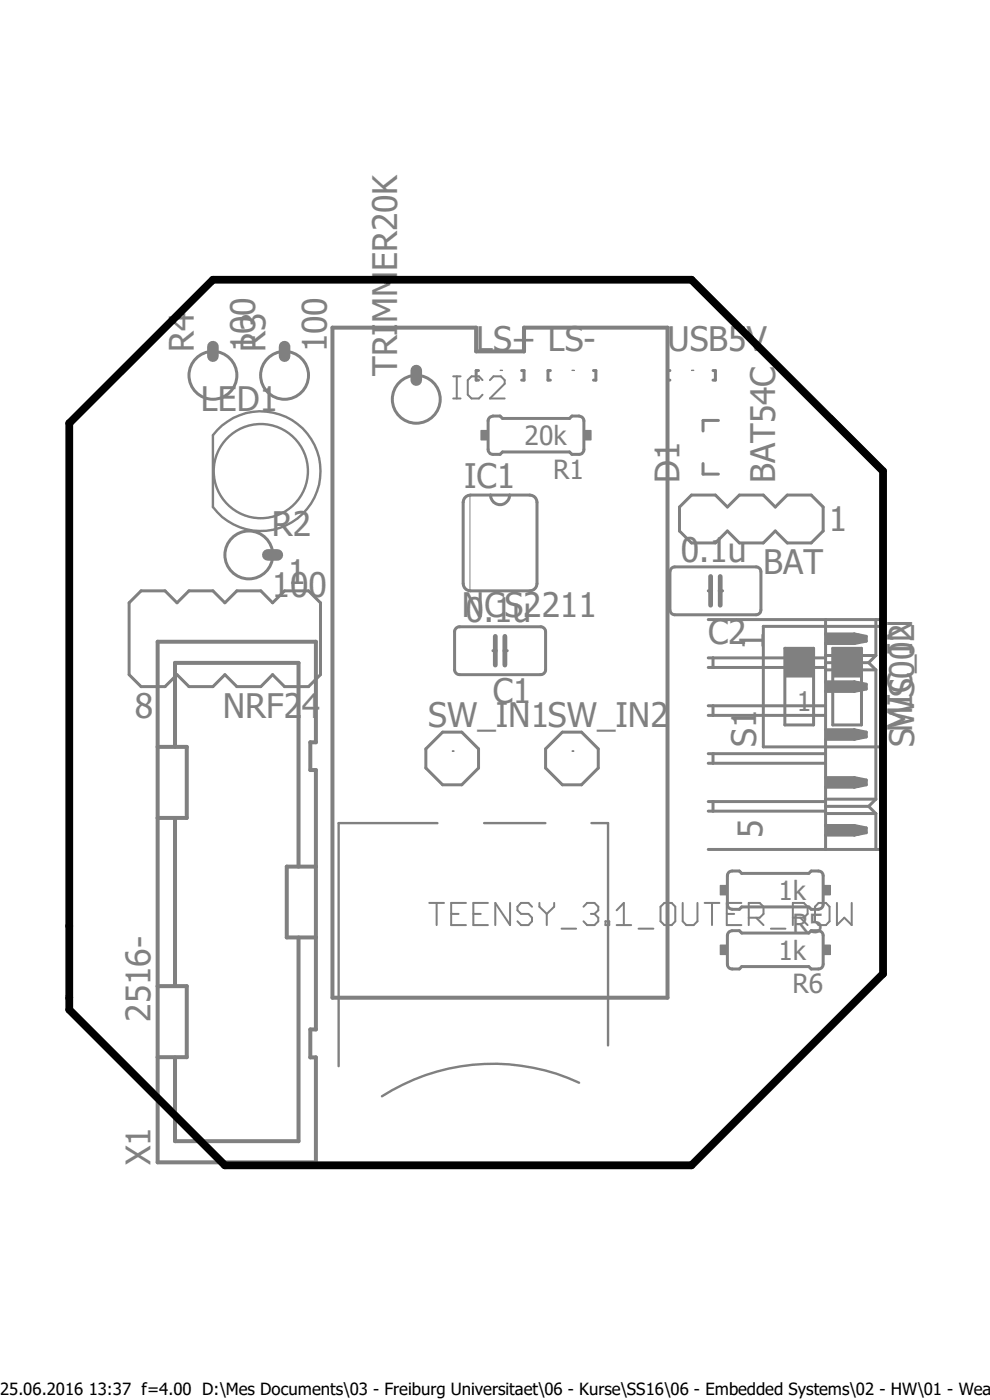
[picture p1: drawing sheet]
<svg xmlns="http://www.w3.org/2000/svg" width="210mm" height="297mm" viewBox="0 0 210 297" stroke-linecap="round" stroke-linejoin="round" font-family="sans-serif">
<path d="M13.8 34.6l182.2 222.8M196 34.6l-182.2 222.8" fill="none" stroke="#fff" stroke-width=".21"/>
<g fill="none" stroke="#808080" stroke-width=".51">
<path d="M46.1 91.2a12.7 12.7 0 0 1 18.4 0 12.7 12.7 0 0 1-1 18.4 12.7 12.7 0 0 1-18.3-2v-15.3zM92.8 174.6h-21v51.6M102.7 174.6h13M125.5 174.6h3.5v47.2M122.9 229.7a43.6 43.6 0 0 0-41.9 2.9"/>
<circle cx="55.3" cy="100" r="10"/>
</g>
<g fill="none" stroke="#808080" stroke-width=".64">
<path d="M101.5 78.6h-.5v2h.5M110.7 78.6h.5v2h-.5M116.8 78.6h-.6v2h.6M125.9 78.6h.5v2h-.5M149.1 98.3v2.3h3.3M152.4 89.2h-3.3v2.2M98.6 105.7l.3-.4 .9-.3h12.6a1.55 1.55 0 0 1 1.5 1.6v17.2a1.55 1.55 0 0 1-1.5 1.5h-12.6a1.55 1.55 0 0 1-1.5-1.5v-17.2zM104.1 105a2.03 2.03 0 0 0 2 2.1 2.03 2.03 0 0 0 2-2.1M144.1 107.6l2.6-2.6h5.1l2.5 2.6 2.5-2.6h5.1l2.6 2.6 2.5-2.6h5.1l2.5 2.6v5l-2.5 2.6h-5.1l-2.5-2.6-2.6 2.6h-5.1l-2.5-2.6-2.5 2.6h-5.1l-2.6-2.6zM96.9 133.2l.6-.2h17.2a1.06 1.06 0 0 1 1 1v8.1a1.06 1.06 0 0 1-1 1h-17.2a1.06 1.06 0 0 1-1.1-1v-8.1zM104.6 138h.5M107.1 138h.5"/>
<path d="M142.5 120.5l.6-.2h17.3a1.06 1.06 0 0 1 1 1v8.1a.97 .97 0 0 1-1 1h-17.3a1.06 1.06 0 0 1-1-1v-8.1zM150.2 125.3h.5M150.2 131.4h36.6v48.8h-36.6M150.2 139.6h24.9M151.3 139.6v2M152.8 125.3h.5M175.1 139.1h10.7M175.1 131.4v48.8M175.1 134.5h6.1M175.1 136.5h6.1M181.2 134.5l2.6 .5v1l-2.6 .5M181.2 134.5v2"/>
<path d="M185.8 131.4v7.7M185.8 139.1l-1.5 1.5M150.2 141.6h24.9M150.2 149.7h24.9M150.2 151.8h24.9M150.2 159.9h24.9M151.3 149.7v2.1M151.3 159.9v2M175.1 140.6h9.2M175.1 142.1h10.7M175.1 154.8h6.1M175.1 156.8h6.1"/>
<path d="M175.1 144.7h6.1M175.1 146.7h6.1M181.2 144.7l2.6 .5v1l-2.6 .5M181.2 154.8l2.6 .5v1l-2.6 .5M181.2 144.7v2M181.2 154.8v2M184.3 140.6l1.5 1.5M185.8 142.1v27.4M150.2 161.9h24.9M150.2 170.1h24.9M150.2 172.1h24.9M151.3 170.1v2"/>
<path d="M175.1 172.6h10.7M175.1 169.5h10.7M175.1 171.1h9.2M175.1 175.1h6.1M175.1 177.2h6.1M175.1 165h6.1M175.1 167h6.1M181.2 165l2.6 .5v1l-2.6 .5M181.2 175.1l2.6 .5v1.1l-2.6 .5M181.2 165v2M181.2 175.1v2.1M184.3 171.1l1.5 1.5"/>
<path d="M185.8 172.6v7.6M185.8 169.5l-1.5 1.6"/>
</g>
<path d="M105.1 135v6.1M107.1 135v6.1M150.7 122.3v6.1M152.8 122.3v6.1" fill="none" stroke="#808080" stroke-width="1"/>
<path d="M99.7 105v20.3" fill="none" stroke="#808080" stroke-width=".21"/>
<path d="M70.5 69.5h30.5v5h10.2v-5h30.4v142.2h-71.1z" fill="none" stroke="#808080" stroke-width=".85"/>
<path d="M175.1 175.1h6.1v2.1h-6.1z" fill-rule="evenodd" fill="#808080"/>
<path d="M175.1 175.1h6.1v2.1h-6.1z" fill="none" stroke="#808080" stroke-width=".21"/>
<path d="M181.2 175.6h2.6v1.1h-2.6z" fill-rule="evenodd" fill="#808080"/>
<path d="M181.2 175.6h2.6v1.1h-2.6z" fill="none" stroke="#808080" stroke-width=".21"/>
<path d="M181.2 176.7h1v.5h-1z" fill-rule="evenodd" fill="#808080"/>
<path d="M181.2 176.7h1v.5h-1z" fill="none" stroke="#808080" stroke-width=".21"/>
<path d="M181.2 175.1h1v.5h-1z" fill-rule="evenodd" fill="#808080"/>
<path d="M181.2 175.1h1v.5h-1z" fill="none" stroke="#808080" stroke-width=".21"/>
<path d="M175.1 165h6.1v2h-6.1z" fill-rule="evenodd" fill="#808080"/>
<path d="M175.1 165h6.1v2h-6.1z" fill="none" stroke="#808080" stroke-width=".21"/>
<path d="M181.2 165.5h2.6v1h-2.6z" fill-rule="evenodd" fill="#808080"/>
<path d="M181.2 165.5h2.6v1h-2.6z" fill="none" stroke="#808080" stroke-width=".21"/>
<path d="M181.2 166.5h1v.5h-1z" fill-rule="evenodd" fill="#808080"/>
<path d="M181.2 166.5h1v.5h-1z" fill="none" stroke="#808080" stroke-width=".21"/>
<path d="M181.2 165h1v.5h-1z" fill-rule="evenodd" fill="#808080"/>
<path d="M181.2 165h1v.5h-1z" fill="none" stroke="#808080" stroke-width=".21"/>
<path d="M175.1 154.8h6.1v2h-6.1z" fill-rule="evenodd" fill="#808080"/>
<path d="M175.1 154.8h6.1v2h-6.1z" fill="none" stroke="#808080" stroke-width=".21"/>
<path d="M181.2 155.3h2.6v1h-2.6z" fill-rule="evenodd" fill="#808080"/>
<path d="M181.2 155.3h2.6v1h-2.6z" fill="none" stroke="#808080" stroke-width=".21"/>
<path d="M181.2 156.3h1v.5h-1z" fill-rule="evenodd" fill="#808080"/>
<path d="M181.2 156.3h1v.5h-1z" fill="none" stroke="#808080" stroke-width=".21"/>
<path d="M181.2 154.8h1v.5h-1z" fill-rule="evenodd" fill="#808080"/>
<path d="M181.2 154.8h1v.5h-1z" fill="none" stroke="#808080" stroke-width=".21"/>
<path d="M175.1 144.7h6.1v2h-6.1z" fill-rule="evenodd" fill="#808080"/>
<path d="M175.1 144.7h6.1v2h-6.1z" fill="none" stroke="#808080" stroke-width=".21"/>
<path d="M181.2 145.2h2.6v1h-2.6z" fill-rule="evenodd" fill="#808080"/>
<path d="M181.2 145.2h2.6v1h-2.6z" fill="none" stroke="#808080" stroke-width=".21"/>
<path d="M181.2 146.2h1v.5h-1z" fill-rule="evenodd" fill="#808080"/>
<path d="M181.2 146.2h1v.5h-1z" fill="none" stroke="#808080" stroke-width=".21"/>
<path d="M181.2 144.7h1v.5h-1z" fill-rule="evenodd" fill="#808080"/>
<path d="M181.2 144.7h1v.5h-1z" fill="none" stroke="#808080" stroke-width=".21"/>
<path d="M175.1 134.5h6.1v2h-6.1z" fill-rule="evenodd" fill="#808080"/>
<path d="M175.1 134.5h6.1v2h-6.1z" fill="none" stroke="#808080" stroke-width=".21"/>
<path d="M181.2 135h2.6v1h-2.6z" fill-rule="evenodd" fill="#808080"/>
<path d="M181.2 135h2.6v1h-2.6z" fill="none" stroke="#808080" stroke-width=".21"/>
<path d="M181.2 136h1v.5h-1z" fill-rule="evenodd" fill="#808080"/>
<path d="M181.2 136h1v.5h-1z" fill="none" stroke="#808080" stroke-width=".21"/>
<path d="M181.2 134.5h1v.5h-1z" fill-rule="evenodd" fill="#808080"/>
<path d="M181.2 134.5h1v.5h-1z" fill="none" stroke="#808080" stroke-width=".21"/>
<path d="M104 88.5l.6-.2h1.5l.5 .5h14.2l.5-.5h1.6a1.06 1.06 0 0 1 1 1v6.1a1.06 1.06 0 0 1-1 1h-1.6l-.5-.5h-14.2l-.5 .5h-1.5a.97 .97 0 0 1-1.1-1v-6.1zM27.4 127.9l2.5-2.6h5.1l2.5 2.6 2.6-2.6h5.1l2.5 2.6 2.5-2.6h5.1l2.5 2.6 2.6-2.6h5l2.6 2.6v15.2l-2.6 2.6h-5l-2.6-2.6-2.5 2.6h-5.1l-2.5-2.6-2.5 2.6h-5.1l-2.6-2.6-2.5 2.6h-5.1l-2.5-2.6z" fill="none" stroke="#808080" stroke-width=".64"/>
<path d="M102 91.3h1.5v2h-1.5z" fill-rule="evenodd" fill="#808080"/>
<path d="M102 91.3h1.5v2h-1.5z" fill="none" stroke="#808080" stroke-width=".21"/>
<path d="M123.9 91.3h1.5v2h-1.5z" fill-rule="evenodd" fill="#808080"/>
<path d="M123.9 91.3h1.5v2h-1.5z" fill="none" stroke="#808080" stroke-width=".21"/>
<path d="M45.2 73.5v2.1M60.4 73.5v2.1M88.3 78.6v2M56.8 117.7h2" fill="none" stroke="#808080" stroke-width="2.5"/>
<g fill="none" stroke="#808080" stroke-width=".64">
<path d="M142.1 78.6h-.5v2h.5M151.3 78.6h.5v2h-.5M161.9 132.9h25.4v25.6h-25.4zM166.5 137.5h6.1v16.3h-6.1zM176.7 137.5h6.1v16.3h-6.1zM90.3 158.9l3.6-3.6h4.1l3.5 3.6v4l-3.5 3.6h-4.1l-3.6-3.6zM115.7 158.9l3.6-3.6h4.1l3.5 3.6v4l-3.5 3.6h-4.1l-3.6-3.6z"/>
<circle cx="45.2" cy="79.6" r="5.1"/>
<circle cx="60.4" cy="79.6" r="5.1"/>
<circle cx="88.3" cy="84.7" r="5.1"/>
<circle cx="52.8" cy="117.7" r="5.1"/>
</g>
<path d="M33.4 136.1h33.6v21.4h-1.2v5.9h1.2v55h-1.2v5.9h1.2v22.3h-33.6zM33.4 158.5h6.2v15h-6.2M37.1 158.4v-17.8h26.2v43.3M37.1 173.5v35.7M63.3 198.9v43.2h-26.2v-17.8M67 183.9h-6.2v15h6.2M33.4 209.2h6.2v15.1h-6.2" fill="none" stroke="#808080" stroke-width=".85"/>
<path d="M166.5 137.5h6.1v6.1h-6.1z" fill-rule="evenodd" fill="#808080"/>
<path d="M166.5 137.5h6.1v6.1h-6.1z" fill="none" stroke="#808080" stroke-width=".21"/>
<path d="M176.7 137.5h6.1v6.1h-6.1z" fill-rule="evenodd" fill="#808080"/>
<path d="M176.7 137.5h6.1v6.1h-6.1z" fill="none" stroke="#808080" stroke-width=".21"/>
<path d="M154.7 185l.6-.2h1.5l.6 .5h14.2l.5-.5h1.5a.97 .97 0 0 1 1 1v6.1a1.06 1.06 0 0 1-1 1h-1.5l-.5-.5h-14.2l-.6 .5h-1.5a1.06 1.06 0 0 1-1-1v-6.1v-.3z" fill="none" stroke="#808080" stroke-width=".64"/>
<path d="M152.8 187.8h1.5v2.1h-1.5z" fill-rule="evenodd" fill="#808080"/>
<path d="M152.8 187.8h1.5v2.1h-1.5z" fill="none" stroke="#808080" stroke-width=".21"/>
<path d="M174.6 187.8h1.5v2.1h-1.5z" fill-rule="evenodd" fill="#808080"/>
<path d="M174.6 187.8h1.5v2.1h-1.5z" fill="none" stroke="#808080" stroke-width=".21"/>
<path d="M154.7 197.7l.6-.3h1.5l.6 .6h14.2l.5-.6h1.5a1.06 1.06 0 0 1 1 1.1v6.1a1 1 0 0 1-1 1h-1.5l-.5-.5h-14.2l-.6 .5h-1.5a.97 .97 0 0 1-1-1v-6.1z" fill="none" stroke="#808080" stroke-width=".64"/>
<path d="M152.8 200.5h1.5v2h-1.5z" fill-rule="evenodd" fill="#808080"/>
<path d="M152.8 200.5h1.5v2h-1.5z" fill="none" stroke="#808080" stroke-width=".21"/>
<path d="M174.6 200.5h1.5v2h-1.5z" fill-rule="evenodd" fill="#808080"/>
<path d="M174.6 200.5h1.5v2h-1.5z" fill="none" stroke="#808080" stroke-width=".21"/>
<g fill="none" stroke="#808080" stroke-width=".42">
<path d="M96.1 79.8h1.6M96.9 79.8v4.7M96.1 84.5h1.6M102.4 80.6l-.8-.8h-1.6l-.8 .8v3.1l.8 .8h1.6l.8-.8M103.9 80.6l.8-.8h1.6l.8 .8v.8l-3.2 3.1h3.2M91.1 191.6h3.1M92.6 191.6v4.7M95.7 193.9h1.6M98.8 191.6h-3.1v4.7h3.1M100.4 193.9h1.6M103.5 191.6h-3.1v4.7h3.1M108.2 191.6v4.7l-3.1-4.7v4.7"/>
<path d="M112.9 192.4l-.8-.8h-1.6l-.7 .8v.7l.7 .8h1.6l.8 .8v.8l-.8 .8h-1.6l-.7-.8M114.4 191.6v.8l1.6 1.5M116 193.9v2.4M117.6 191.6v.8l-1.6 1.5M119.1 197h3.1M123.8 192.4l.7-.8h1.6l.8 .8v.7l-.8 .8M125.3 193.9h.8M126.1 193.9l.8 .8v.8l-.8 .8h-1.6l-.7-.8M128.4 195.5h.8v.8h-.8zM130.8 196.3h3.1M130.8 193.1l1.5-1.5v4.7M135.5 197h3.1"/>
<path d="M140.1 192.4l.8-.8h1.6l.8 .8v3.1l-.8 .8h-1.6l-.8-.8zM144.8 191.6v3.9l.8 .8h1.6l.8-.8v-3.9M149.5 191.6h3.1M151 191.6v4.7M154.2 193.9h1.5M157.3 191.6h-3.1v4.7h3.1M158.8 194.7h2.4l.8-.8v-1.5l-.8-.8h-2.4v4.7M160.4 194.7l1.6 1.6M163.5 197h3.1M168.2 194.7h2.3l.8-.8v-1.5l-.8-.8h-2.3v4.7M169.8 194.7l1.5 1.6M173.7 191.6h1.5l.8 .8v3.1l-.8 .8h-1.5l-.8-.8v-3.1z"/>
<path d="M177.5 191.6v4.7l1.6-1.6 1.6 1.6v-4.7"/>
</g>
<path d="M106.1 78.5l.5 .1z" fill-rule="evenodd" fill="#808080"/>
<path d="M106.1 78.5l.5 .1z" fill="none" stroke="#808080" stroke-width=".21"/>
<path d="M121.3 78.5l.5 .1z" fill-rule="evenodd" fill="#808080"/>
<path d="M121.3 78.5l.5 .1z" fill="none" stroke="#808080" stroke-width=".21"/>
<path d="M121.3 159.3l.5 .1z" fill-rule="evenodd" fill="#808080"/>
<path d="M121.3 159.3l.5 .1z" fill="none" stroke="#808080" stroke-width=".21"/>
<path d="M95.9 159.3l.5 .1z" fill-rule="evenodd" fill="#808080"/>
<path d="M95.9 159.3l.5 .1z" fill="none" stroke="#808080" stroke-width=".21"/>
<path d="M146.7 78.5l.5 .1z" fill-rule="evenodd" fill="#808080"/>
<path d="M146.7 78.5l.5 .1z" fill="none" stroke="#808080" stroke-width=".21"/>
<path d="M14.7 89.8l30.5-30.4h101.5l40.6 40.5v106.7l-40.6 40.6h-99l-33-33z" fill="none" stroke="#000" stroke-width="1.7"/>
<g font-size="7.2" fill="#808080">
<text x="41.1" y="74.8" transform="rotate(-90 41.1 74.8)">R4</text>
<text x="54.1" y="74.8" transform="rotate(-90 54.1 74.8)">100</text>
<text x="56.3" y="74.8" transform="rotate(-90 56.3 74.8)">R3</text>
<text x="69.3" y="74.8" transform="rotate(-90 69.3 74.8)">100</text>
<text x="101" y="74.5">LS+ LS-</text>
<text x="141.6" y="74.5">USB5V</text>
<text x="84.2" y="79.8" transform="rotate(-90 84.2 79.8)">TRIMMER20K</text>
<text x="42.6" y="87.2">LED1</text>
<text x="98.5" y="103.5">IC1</text>
<text x="144.1" y="102.5" transform="rotate(-90 144.1 102.5)">D1</text>
<text x="164.5" y="102.5" transform="rotate(-90 164.5 102.5)">BAT54C</text>
<text x="57.7" y="113.7">R2</text>
<text x="175.8" y="112.6">1</text>
<text x="144.4" y="119.3">0.1u</text>
<text x="61" y="123.8">1</text>
<text x="161.9" y="121.8">BAT</text>
<text x="57.7" y="126.7">100</text>
<text x="98" y="130.9">NCS2211</text>
<text x="98.8" y="132">0.1u</text>
<text x="150.2" y="136.5">C2</text>
<text x="162.1" y="137.9" transform="rotate(-90 162.1 137.9)">1</text>
<text x="104.5" y="149.2">C1</text>
<text x="28.6" y="152.3">8</text>
<text x="47.2" y="152.3">NRF24</text>
<text x="90.8" y="154.3">SW_IN1SW_IN2</text>
<text x="193.5" y="155.2" transform="rotate(-90 193.5 155.2)">MIC_IN</text>
<text x="160.4" y="158.4" transform="rotate(-90 160.4 158.4)">S1</text>
<text x="193.9" y="158.4" transform="rotate(-90 193.9 158.4)">SWS002</text>
<text x="161.8" y="177.7" transform="rotate(-90 161.8 177.7)">5</text>
<text x="32" y="216.7" transform="rotate(-90 32 216.7)">2516-</text>
<text x="32" y="247.2" transform="rotate(-90 32 247.2)">X1</text>
</g>
<text font-size="5.7" fill="#808080" x="169" y="150.7">1</text>
<g font-size="5.6" fill="#808080">
<text x="111.3" y="94.4">20k</text>
<text x="117.3" y="101.5">R1</text>
<text x="165.1" y="190.9">1k</text>
<text x="168.1" y="198">R5</text>
<text x="165.1" y="203.6">1k</text>
<text x="168.1" y="210.7">R6</text>
</g>
<text font-size="3.6" x="0" y="296">25.06.2016 13:37 f=4.00 D:\Mes Documents\03 - Freiburg Universitaet\06 - Kurse\SS16\06 - Embedded Systems\02 - HW\01 - Wear</text>
</svg>
